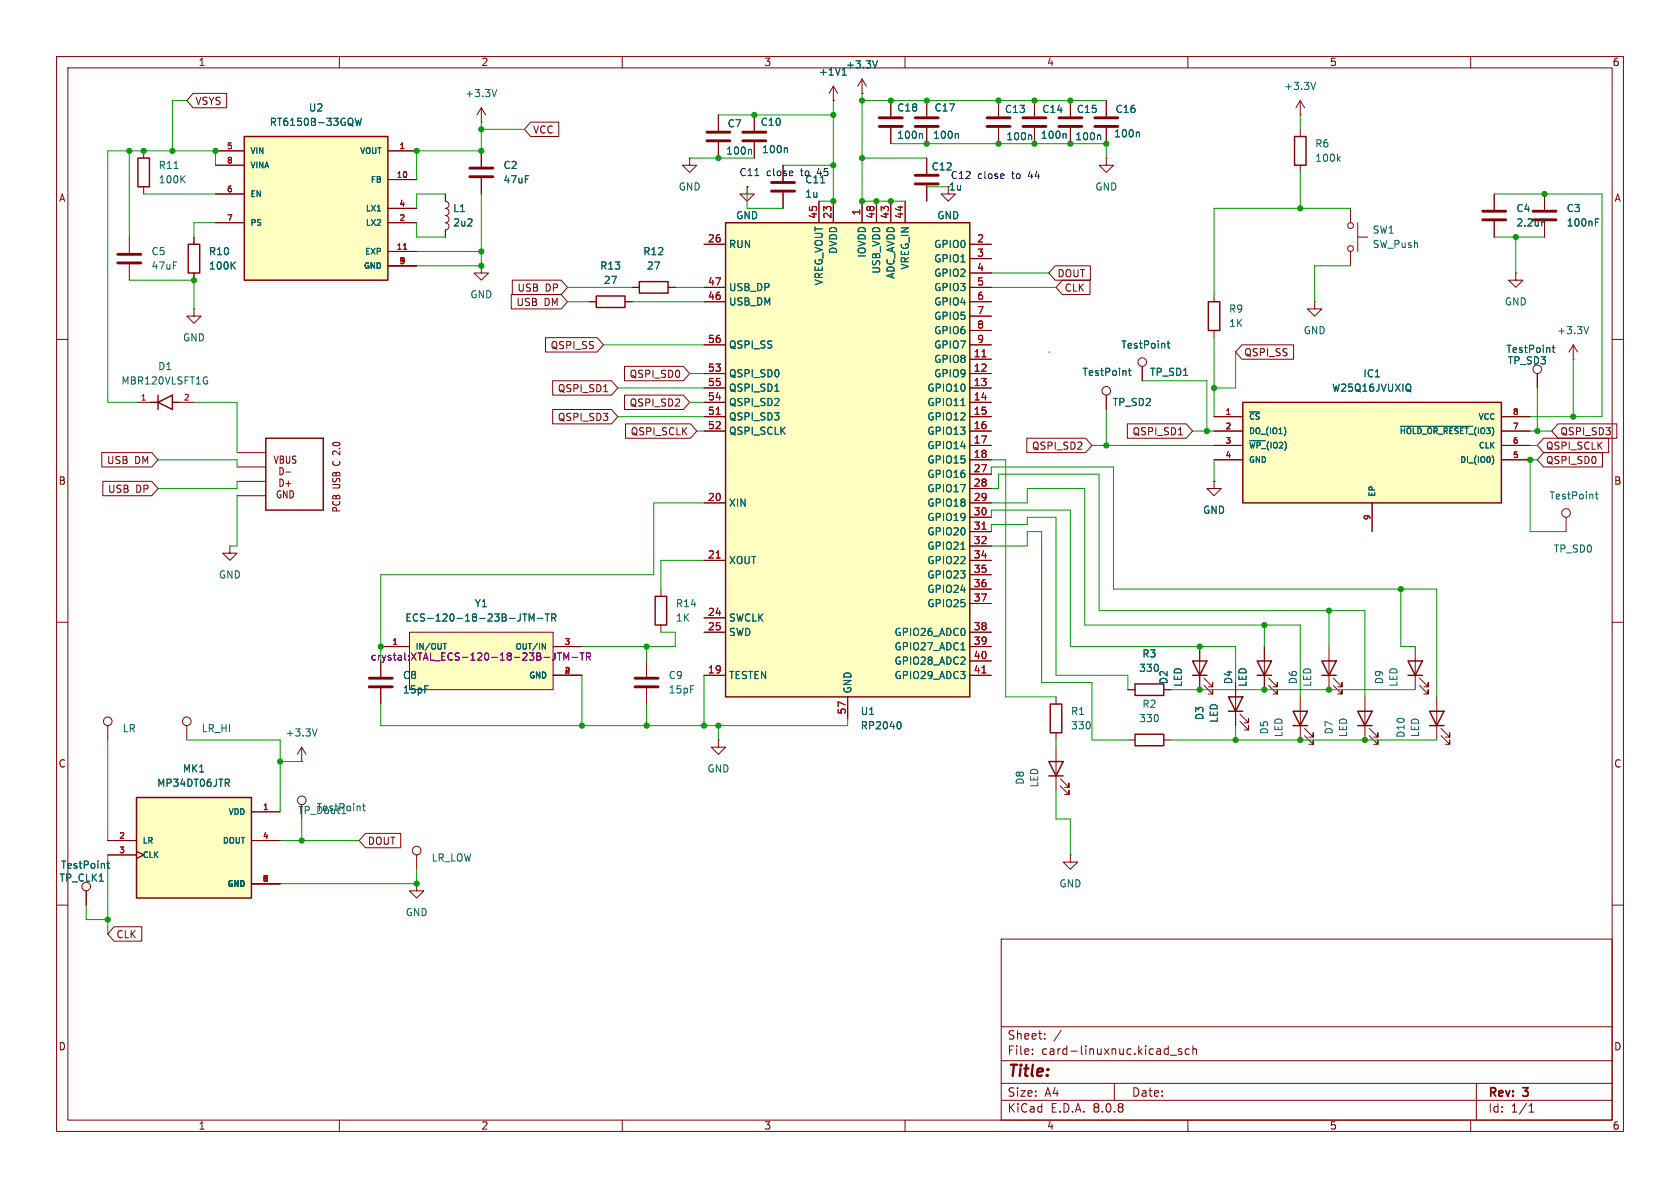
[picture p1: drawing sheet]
<svg xmlns="http://www.w3.org/2000/svg" width="297mm" height="210mm" viewBox="0 0 297 210" stroke-linecap="round" stroke-linejoin="round" font-family="sans-serif">
<g fill="none" stroke="#840000" stroke-width=".18">
<path d="M10 10h277v190h-277zM12 12h273v186h-273zM60 10v2M85.1 19.1l-.8 1.2M85.1 19.1v2.5M85.1 19.1l.8 1.2M110 10v2M147.3 17.8h.1M147.3 15.2l-.7 1.3M147.3 15.2v2.6M147.3 15.2l.8 1.3M152.4 16.5h.1"/>
<path d="M152.4 14l-.8 1.2M152.4 14v2.5M152.4 14l.8 1.2M160 10v2M210 10v2M260 10v2M78.7 36.8a.64 .64 0 0 1 .7 .7 .64 .64 0 0 1-.7 .6 .64 .64 0 0 1 .7 .6 .64 .64 0 0 1-.7 .7 .63 .63 0 0 1 .7 .6 .63 .63 0 0 1-.7 .6v1.3M78.7 34.3v1.3a.63 .63 0 0 1 .7 .6 .63 .63 0 0 1-.7 .6M85.1 21.6h.1M85.1 26.7v2.8M85.1 31.5v2.8M121.9 27.9v1.3h1.3l-1.3 1.3-1.3-1.3h1.3"/>
<path d="M121.9 27.9h.1M127 20.3v2.8M127 25.1v2.8M85.1 47v1.3h1.3l-1.3 1.2-1.3-1.2h1.3M85.1 47h.1M10 60h2M285 60h2M40.6 96.5v1.3h1.3l-1.3 1.3-1.2-1.3h1.2M40.6 96.5h.1M10 110h2M116.8 104.1v1.3M116.8 110.5v1.3"/>
<path d="M285 110h2M254 123.2v7.6M254.8 130l1.5 1.6v-.8v.8h-.8M254.8 128.8l1.5 1.5v-.8v.8h-.8M73.7 156.2v1.3h1.2l-1.2 1.3-1.3-1.3h1.3M73.7 156.2h.1M73.7 151.1v2.6M10 160h2M177 166h108v32h-108zM285 160h2M60 198v2M110 198v2"/>
<path d="M160 198v2M177 194.5h108M177 191.5h108M177 187.5h108M177 181.5h108M182.5 186.3v.1M182.5 185.5v.1M184.7 183.6v.1M184.7 182.8v.1M187.6 182.1l-1.3 2M197 191.5v3M206.9 186.5h1.1"/>
<path d="M208.9 185.5l-.4-.1-.2 .2 .1 .2 .5 .2v.3h-.6M210 198v2M210.2 185.5l-.4-.1-.3 .3v.4l.2 .2h.5M210.9 185.5l.2-.1 .4 .1v.9M210.9 184.9v1.5M260 198v2M261 191.5v6.5M270.3 196.6h.9M270.3 195.5l.4-.4v1.5"/>
<circle cx="73.7" cy="150.4" r=".76"/>
</g>
<path d="M87.8 15.8l-.4 1.3M148.9 13.3h.7M149.3 12v1.3M155.1 10.7l-.4 1.3M132.7 26.4l.2 .2v.6" fill="none" stroke="#006464" stroke-width=".18"/>
<path d="M83.1 31.2h4M83.1 29.7h4M125 24.9h4M125 23.4h4" fill="none" stroke="#840000" stroke-width=".51"/>
<path d="M115.8 105.4h2.1v5.1h-2.1zM252.7 125.7h2.6l-1.3 2.6zM252.7 128.3h2.6" fill="none" stroke="#840000" stroke-width=".25"/>
<path d="M72.4 111.8h25.4v10.1h-25.4z" fill="#ffffc2"/>
<path d="M111.8 50.8h1.2M118.1 50.8h1.3M67.3 114.3h5.1M72.4 111.8h25.4v10.1h-25.4zM97.8 114.3h5.1M97.8 119.4h5.1" fill="none" stroke="#840000" stroke-width=".18"/>
<path d="M78.3 113.7h.6M92.4 108.5h.7M92.8 108.5v1.3M93.6 109.8v-1.3l.4 .9 .4-.9v1.3M95 109.3h1M95.9 113.7l.5 1.1v-1.1M96.4 108.5h.7M96.8 108.5v1.3M97.5 109.2l.7-.1 .1-.1-.1-.3-.7-.2v1.3M97.9 109.2l.4 .6" fill="none" stroke="#006464" stroke-width=".18"/>
<path d="M98.1 115.4v.9a.41 .41 0 0 1-.5 .4M98.5 115.4h.8M98.9 115.4v1.3M99.7 116.7v-1.3l.4 .9 .4-.9v1.3M101.1 116.2h1M102.5 115.4h.8M102.9 115.4v1.3M103.7 116.1l.6-.1 .1-.2v-.3l-.7-.1v1.3M104 116.1l.4 .6" fill="none" stroke="#840084" stroke-width=".18"/>
<path d="M113 49.8h5.1v2h-5.1z" fill="none" stroke="#840000" stroke-width=".25"/>
<path d="M128.3 39.4h43.1v83.8h-43.1z" fill="#ffffc2"/>
<g fill="none" stroke="#840000" stroke-width=".25">
<path d="M24.4 27.9h2v5.1h-2zM128.3 39.4h43.1v83.8h-43.1zM105.4 52.3h5.1v2.1h-5.1zM213.6 53.3h2v5.1h-2zM26.7 71.1h1.2M27.9 71.1l2.6-1.2v2.5zM27.9 69.9v2.5M30.5 71.1h1.2M47 77.5h10.1v12.7h-10.1zM210.8 116.8h2.6l-1.3 2.6zM210.8 119.4h2.6M233.7 116.8h2.5l-1.3 2.6z"/>
<path d="M233.7 119.4h2.5M185.4 134.6h2.6l-1.3 2.6zM185.4 137.2h2.6M185.7 124.5h2v5h-2zM200.7 120.9h5v2h-5zM200.7 129.8h5v2h-5zM217.2 123.2h2.5l-1.3 2.5zM217.2 125.7h2.5M228.6 125.7h2.5l-1.2 2.6zM228.6 128.3h2.5"/>
</g>
<g fill="none" stroke="#840000" stroke-width=".18">
<path d="M229.9 17.8v2.5M229.9 17.8l-.8 1.3M229.9 17.8l.7 1.3M25.4 26.7v1.2M25.4 33v1.3M132.1 33v1.3h1.2l-1.2 1.3-1.3-1.3h1.3M132.1 33h.1M133.3 20.3v2.8M133.3 25.1v2.8M138.4 29.2v2.8M138.4 34v2.8M144.8 35.6v3.8"/>
<path d="M147.3 35.6v3.8M152.4 35.6v3.8M154.9 35.6v3.8M157.5 35.6v3.8M160 35.6v3.8M229.9 20.3h.1M22.9 41.9v2.8M22.9 46.7v2.8M34.3 54.6v1.3h1.3l-1.3 1.3-1.3-1.3h1.3M34.3 54.6h.1M104.1 53.3h1.3M110.5 53.3h1.3"/>
<path d="M124.5 43.2h3.8M124.5 53.3h3.8M124.5 50.8h3.8M171.4 43.2h3.9M171.4 45.7h3.9M171.4 48.3h3.9M171.4 53.3h3.9M171.4 50.8h3.9M171.4 55.9h3.9M171.4 58.4h3.9M214.6 52.1v1.2M214.6 58.4v1.3"/>
<path d="M232.4 53.3v1.3h1.3l-1.3 1.3-1.3-1.3h1.3M232.4 53.3h.1M24.1 71.1h2.6M31.7 71.1h2.6M124.5 66h3.8M124.5 68.6h3.8M124.5 71.1h3.8M124.5 73.7h3.8M124.5 76.2h3.8M124.5 61h3.8M171.4 63.5h3.9M171.4 66h3.9"/>
<path d="M171.4 68.6h3.9M171.4 71.1h3.9M171.4 73.7h3.9M171.4 76.2h3.9M171.4 78.7h3.9M171.4 61h3.9M41.9 85.1h5.1M41.9 82.6h5.1M41.9 87.6h5.1M41.9 80h5.1M48.5 80.6l.3 1.3 .4-1.3M49.5 82.7a.67 .67 0 0 1 .6 .4 .67 .67 0 0 1-.2 .8h-.4z"/>
<path d="M49.5 84.7a.67 .67 0 0 1 .6 .5 .67 .67 0 0 1-.2 .7l-.4 .1zM49.5 80.6h.4l.2 .3-.2 .3 .2 .1 .1 .3-.3 .3h-.4zM49.5 81.2h.4M49.6 86.8a.62 .62 0 0 0-.7 .5 .62 .62 0 0 0 .5 .7l.3-.1v-.4h-.2M50.6 83.4h.8M50.6 85.5h.8M50.6 80.6v1l.2 .3 .3-.1 .1-.2v-1M50.7 86.8v1.2l-.6-1.2v1.2M51 85v1M51.3 86.8a.67 .67 0 0 1 .6 .4 .67 .67 0 0 1-.2 .8h-.4zM52.3 80.7l-.4-.1-.2 .1v.4l.5 .2 .1 .3-.2 .3-.4-.1M124.5 88.9h3.8"/>
<path d="M124.5 99.1h3.8M171.4 81.3h3.9M171.4 88.9h3.9M171.4 99.1h3.9M171.4 83.8h3.9M171.4 86.4h3.9M171.4 91.4h3.9M171.4 94h3.9M171.4 96.5h3.9M67.3 116.8v2.8M114.3 116.8v2.8M124.5 119.4h3.8"/>
<path d="M124.5 109.2h3.8M124.5 111.8h3.8M171.4 119.4h3.9M171.4 111.8h3.9M171.4 101.6h3.9M171.4 104.1h3.9M171.4 106.7h3.9M171.4 114.3h3.9M171.4 116.8h3.9M212.1 114.3v7.6M212.9 119.9l1.5 1.5v-.7v.7h-.8M234.9 114.3v7.6"/>
<path d="M235.7 119.9l1.5 1.5v-.7v.7h-.7M67.3 121.7v2.8M114.3 121.7v2.8M127 130.8v1.3h1.3l-1.3 1.3-1.3-1.3h1.3M127 130.8h.1M149.9 123.2v3.8M186.7 123.2v1.3M186.7 129.5v1.3M186.7 132.1v7.6M187.5 138.9l1.5 1.6v-.8v.8h-.8M187.5 137.7l1.5 1.5v-.8v.8h-.8M199.4 121.9h1.3"/>
<path d="M199.4 130.8h1.3M205.7 121.9h1.3M205.7 130.8h1.3M212.9 121.2l1.5 1.5v-.8v.8h-.8M218.4 120.7v7.6M219.2 127.5l1.5 1.5v-.7v.7h-.7M219.2 126.2l1.5 1.6v-.8v.8h-.7M229.9 123.2v7.6M230.6 130l1.6 1.6v-.8v.8h-.8M230.6 128.8l1.6 1.5v-.8v.8h-.8M235.7 121.2l1.5 1.5v-.8v.8h-.7M15.2 157.5v2.5"/>
<circle cx="15.2" cy="156.7" r=".76"/>
<circle cx="53.3" cy="141.5" r=".76"/>
</g>
<path d="M126.6 73.2h.7M173.6 63.1h.7M126.6 98.6h.7M173.6 93.6h.7M173.6 119h.7" fill="none" stroke="#a90000" stroke-width=".18"/>
<g fill="none" stroke="#006464" stroke-width=".18">
<path d="M232.6 14.5l-.4 1.3M30.8 29.8h.7M32.2 31.6l.5 .7M32.7 31.1l-.7 .7M139 26.1l.2 .2v.7M145.1 32.3h.7M36.5 67.3h.2v.5l-.2 .1M36.5 66.6l.1 .1M137 69.2h.7M169.9 71.7h.7M169.9 97.1h.7M169.9 114.9h.7"/>
<path d="M159 127.6a.79 .79 0 0 1 0 1.2M18.9 152.6h.5M19.1 152.2v1.1l.3 .2M64.1 142.5h.5M64.3 142.1v1l.3 .2"/>
</g>
<path d="M131.3 24.9h4.1M131.3 23.4h4.1M136.4 33.8h4.1M136.4 32.3h4.1M20.8 46.5h4.1M20.8 45h4.1M65.3 119.9h4M112.3 119.9h4M65.3 121.4h4M112.3 121.4h4" fill="none" stroke="#840000" stroke-width=".51"/>
<path d="M24.1 141h20.3v17.8h-20.3z" fill="#ffffc2"/>
<path d="M33.3 43.2h2v5.1h-2zM24.1 141h20.3v17.8h-20.3z" fill="none" stroke="#840000" stroke-width=".25"/>
<g fill="none" stroke="#840000" stroke-width=".18">
<path d="M238.8 36.8v2.6M240 39.4v5.1M34.3 41.9v1.3M34.3 48.3v1.2M238.8 44.5v2.5M240 41.9h1.8M19 148.6h5.1M19 151.1h5.1M24.1 150.5l1.3 .6-1.3 .7M44.4 143.5h5.1M44.4 148.6h5.1M44.4 156.2h5.1"/>
<circle cx="238.8" cy="39.9" r=".51"/>
<circle cx="238.8" cy="43.9" r=".51"/>
</g>
<path d="M41.1 46.8l.5 .8M41.6 46.3l-.7 .7M40.1 138.4l.4 .6M40.3 137.7l.2 .3v.3l-.2 .1" fill="none" stroke="#006464" stroke-width=".18"/>
<path d="M43.2 24.1h25.4v25.4h-25.4z" fill="#ffffc2"/>
<path d="M43.2 24.1h25.4v25.4h-25.4zM228.9 24.1h2v5.1h-2zM222.2 116.8h2.6l-1.3 2.6zM222.2 119.4h2.6" fill="none" stroke="#840000" stroke-width=".25"/>
<g fill="none" stroke="#840000" stroke-width=".18">
<path d="M157.5 17.8v2.8M163.8 17.8v2.8M176.5 17.8v2.8M182.9 17.8v2.8M189.2 17.8v2.8M195.6 17.8v2.8M38.1 26.7h5.1M38.1 39.4h5.1M38.1 34.3h5.1M38.1 29.2h5.1M68.6 26.7h5.1M68.6 31.8h5.1"/>
<path d="M68.6 39.4h5.1M68.6 36.8h5.1M157.5 22.6v2.8M163.8 22.6v2.8M163.8 27.9v2.8M163.8 32.8v2.8M167.6 33v1.3h1.3l-1.3 1.3-1.2-1.3h1.2M176.5 22.6v2.8M182.9 22.6v2.8M189.2 22.6v2.8M195.6 27.9v1.3h1.2l-1.2 1.3-1.3-1.3h1.3M195.6 27.9h.1"/>
<path d="M195.6 22.6v2.8M229.9 22.9v1.2M229.9 29.2v1.3M264.2 34.3v2.8M264.2 39.1v2.8M273 34.3v2.8M273 39.1v2.8M68.6 44.5h5.1M68.6 47h5.1M268 48.3v1.2h1.2l-1.2 1.3-1.3-1.3h1.3M268 48.3h.1M195.6 69.9v2.5"/>
<path d="M201.9 64.8v2.5M271.8 66v2.6M278.1 63.5h.1M278.1 61l-.7 1.2M278.1 61v2.5M278.1 61l.8 1.2M214.6 85.1v1.3h1.3l-1.3 1.2-1.2-1.2h1.2M214.6 85.1h.1M276.9 91.4v2.6M223.5 114.3v7.6M224.3 119.9l1.5 1.5v-.7v.7h-.8M19 128.3v2.5"/>
<path d="M33 128.3v2.5M53.3 134.6h.1M53.3 132.1l-.7 1.3M53.3 132.1v2.5M53.3 132.1l.8 1.3M224.3 121.2l1.5 1.5v-.8v.8h-.8M189.2 151.1v1.3h1.3l-1.3 1.3-1.2-1.3h1.2M189.2 151.1h.1"/>
<circle cx="195.6" cy="69.1" r=".76"/>
<circle cx="201.9" cy="64" r=".76"/>
<circle cx="271.8" cy="65.3" r=".76"/>
<circle cx="276.9" cy="90.7" r=".76"/>
<circle cx="19" cy="127.5" r=".76"/>
<circle cx="33" cy="127.5" r=".76"/>
</g>
<path d="M71.3 44.1h.6" fill="none" stroke="#a90000" stroke-width=".18"/>
<g fill="none" stroke="#006464" stroke-width=".18">
<path d="M62.8 20.9l.3 1.3 .2-.9 .3 .9 .3-1.3M162.9 23.6l.2 .2v.7M169.3 23.6l.1 .2v.7M182.2 23.9l.2 .1v.7M188.3 23.6l.2 .2v.7M194.4 23.9l.2 .1v.7M201.3 23.4l.1 .1v.7M236.6 28l.3 .5M236.9 27.7l-.4 .5M272.6 38.7h.6M282.1 38.7h.6M282.1 39.3h.4"/>
<path d="M280.9 57.7l-.5 1.3M199.5 65.5h.5M199.7 65.1v1.1l.3 .2M206.3 60.7h.5M206.5 60.3v1.1l.3 .1M274.4 61.5h.5M274.6 61v1.1l.3 .2M282 87.4h.5M282.2 86.9v1.1l.3 .2M56.1 128.8l-.5 1.3"/>
</g>
<g fill="none" stroke="#840000" stroke-width=".51">
<path d="M155.4 22.4h4.1M155.4 20.8h4.1M161.8 22.4h4.1M161.8 20.8h4.1M161.8 32.5h4.1M161.8 31h4.1M174.5 22.4h4.1M174.5 20.8h4.1M180.8 22.4h4.1M180.8 20.8h4.1M187.2 22.4h4.1M187.2 20.8h4.1"/>
<path d="M193.5 22.4h4.1M193.5 20.8h4.1M262.1 38.9h4.1M262.1 37.3h4.1M271 38.9h4.1M271 37.3h4.1"/>
</g>
<path d="M219.7 71.1h45.7v17.8h-45.7z" fill="#ffffc2"/>
<path d="M219.7 71.1h45.7v17.8h-45.7zM248.9 116.8h2.6l-1.3 2.6zM248.9 119.4h2.6M240 125.7h2.6l-1.3 2.6zM240 128.3h2.6" fill="none" stroke="#840000" stroke-width=".25"/>
<g fill="none" stroke="#840000" stroke-width=".18">
<path d="M34.1 16.5h6v2.6h-6l-1.1-1.3zM147.3 17.8h.1M152.4 16.5h.1M157.5 17.8v2.8M163.8 17.8v2.8M176.5 17.8v2.8M182.9 17.8v2.8M189.2 17.8v2.8M195.6 17.8v2.8M38.1 26.7h5.1M38.1 39.4h5.1M38.1 34.3h5.1"/>
<path d="M38.1 29.2h5.1M68.6 26.7h5.1M68.6 31.8h5.1M68.6 39.4h5.1M68.6 36.8h5.1M78.7 34.3v1.3M85.1 26.7v2.8M85.1 31.5v2.8M93.8 21.6h5v2.5h-5l-1.1-1.2zM127 20.3v2.8M127 25.1v2.8M132.1 33h.1"/>
<path d="M133.3 20.3v2.8M133.3 25.1v2.8M138.4 29.2v2.8M138.4 34v2.8M144.8 35.6v3.8M147.3 35.6v3.8M152.4 35.6v3.8M154.9 35.6v3.8M157.5 22.6v2.8M157.5 35.6v3.8M160 35.6v3.8M163.8 22.6v2.8"/>
<path d="M163.8 27.9v2.8M163.8 32.8v2.8M176.5 22.6v2.8M182.9 22.6v2.8M189.2 22.6v2.8M195.6 22.6v2.8M264.2 34.3v2.8M264.2 39.1v2.8M273 34.3v2.8M273 39.1v2.8M34.3 41.9v1.3M34.3 48.3v1.2"/>
<path d="M68.6 44.5h5.1M68.6 47h5.1M78.7 40.6v1.3M90.4 52.1h8.8l1.1 1.2-1.1 1.3h-8.8zM90.6 49.5h8.6l1.1 1.3-1.1 1.3h-8.6zM96.4 59.7h9.2l1.1 1.3-1.1 1.2h-9.2zM104.1 53.3h1.3M110.5 53.3h1.3M111.8 50.8h1.2M118.1 50.8h1.3M124.5 53.3h3.8M124.5 50.8h3.8"/>
<path d="M124.5 43.2h3.8M171.4 53.3h3.9M171.4 50.8h3.9M171.4 43.2h3.9M171.4 45.7h3.9M171.4 48.3h3.9M171.4 55.9h3.9M171.4 58.4h3.9M186.5 47h6.3v2.5h-6.3l-1.1-1.2zM187.8 49.5h4.9v2.6h-4.9l-1.1-1.3zM97.7 72.4h10.4l1.1 1.3-1.1 1.2h-10.4zM97.7 67.3h10.4l1.1 1.3-1.1 1.3h-10.4z"/>
<path d="M106.7 69.3h.7M110.4 69.8h10.4l1.1 1.3-1.1 1.3h-10.4zM110.4 64.8h10.4l1.1 1.2-1.1 1.3h-10.4zM110.6 74.9h11.5l1.1 1.3-1.1 1.3h-11.5zM124.5 73.7h3.8M124.5 76.2h3.8M124.5 66h3.8M124.5 68.6h3.8M124.5 71.1h3.8M124.5 61h3.8M171.4 73.7h3.9M171.4 76.2h3.9"/>
<path d="M171.4 78.7h3.9M171.4 63.5h3.9M171.4 66h3.9M171.4 68.6h3.9M171.4 71.1h3.9M171.4 61h3.9M181.5 77.5h10.4l1.1 1.2-1.1 1.3h-10.4zM195.6 69.9v2.5M199.3 74.9h10.4l1.1 1.3-1.1 1.3h-10.4zM201.9 64.8v2.5M208.3 76.9h.7M214.6 73.7h5.1"/>
<path d="M214.6 76.2h5.1M214.6 78.7h5.1M219.6 61h9.1v2.5h-9.1l-1.2-1.3zM265.4 73.7h5.1M265.4 76.2h5.1M265.4 78.7h5.1M271.8 66v2.6M272.9 77.5h11.5v2.5h-11.5l-1.1-1.3zM275.4 74.9h10.4v2.6h-10.4l-1.1-1.3zM18 80h8.8l1.1 1.3-1.1 1.3h-8.8zM18.2 85.1h8.6l1.1 1.3-1.1 1.2h-8.6zM124.5 88.9h3.8"/>
<path d="M124.5 99.1h3.8M171.4 81.3h3.9M171.4 88.9h3.9M171.4 99.1h3.9M171.4 83.8h3.9M171.4 86.4h3.9M171.4 91.4h3.9M171.4 94h3.9M171.4 96.5h3.9M214.6 85.1h.1M214.6 81.3h5.1M242.6 88.9v5.1"/>
<path d="M265.4 81.3h5.1M272.9 80h10.4v2.6h-10.4l-1.1-1.3zM67.3 116.8v2.8M67.3 114.3h5.1M97.8 114.3h5.1M97.8 119.4h5.1M124.5 119.4h3.8M124.5 109.2h3.8M124.5 111.8h3.8M171.4 114.3h3.9M171.4 119.4h3.9M171.4 111.8h3.9"/>
<path d="M171.4 101.6h3.9M171.4 104.1h3.9M171.4 106.7h3.9M171.4 116.8h3.9M212.1 114.3v2.5M212.1 119.4v2.5M223.5 114.3v2.5M223.5 119.4v2.5M250.2 114.3v7.6M251 119.9l1.5 1.5v-.7v.7h-.8M67.3 121.7v2.8M149.9 123.2v3.8"/>
<path d="M199.4 121.9h1.3M205.7 121.9h1.3M218.4 120.7v2.5M218.4 125.7v2.6M241.3 123.2v7.6M242.1 130l1.5 1.6v-.8v.8h-.8M242.1 128.8l1.5 1.5v-.8v.8h-.8M251 121.2l1.5 1.5v-.8v.8h-.8M15.2 157.5v2.5M19 148.6h5.1M19 151.1h5.1M24.1 150.5l1.3 .6-1.3 .7"/>
<path d="M44.4 143.5h5.1M44.4 148.6h5.1M44.4 156.2h5.1M64.6 147.3h6.2v2.6h-6.2l-1.1-1.3zM20.2 163.8h4.9v2.6h-4.9l-1.2-1.3z"/>
</g>
<g fill="none" stroke="#006464" stroke-width=".18">
<path d="M148.9 13.3h.7M149.3 12v1.3M155.1 10.7l-.4 1.3M62.8 20.9l.3 1.3 .2-.9 .3 .9 .3-1.3M132.7 26.4l.2 .2v.6M139 26.1l.2 .2v.7M145.1 32.3h.7M162.9 23.6l.2 .2v.7M169.3 23.6l.1 .2v.7M182.2 23.9l.2 .1v.7M188.3 23.6l.2 .2v.7M194.4 23.9l.2 .1v.7"/>
<path d="M201.3 23.4l.1 .1v.7M272.6 38.7h.6M282.1 38.7h.6M282.1 39.3h.4M41.1 46.8l.5 .8M41.6 46.3l-.7 .7M137 69.2h.7M169.9 71.7h.7M199.5 65.5h.5M199.7 65.1v1.1l.3 .2M206.3 60.7h.5M206.5 60.3v1.1l.3 .1"/>
<path d="M220.9 72.8h1.8M220.9 77.9h2.8M227.2 75.8l.1 .4-.1 .6M247.6 75.4h12.7M249.2 68a.9 .9 0 0 1 0 1.1l.3 .2M274.4 61.5h.5M274.6 61v1.1l.3 .2M169.9 97.1h.7M263.8 80.6a1.19 1.19 0 0 1 0 1.5M78.3 113.7h.6M92.4 108.5h.7M92.8 108.5v1.3"/>
<path d="M93.6 109.8v-1.3l.4 .9 .4-.9v1.3M95 109.3h1M95.9 113.7l.5 1.1v-1.1M96.4 108.5h.7M96.8 108.5v1.3M97.5 109.2l.7-.1 .1-.1-.1-.3-.7-.2v1.3M97.9 109.2l.4 .6M169.9 114.9h.7M40.1 138.4l.4 .6M40.3 137.7l.2 .3v.3l-.2 .1M159 127.6a.79 .79 0 0 1 0 1.2M18.9 152.6h.5"/>
<path d="M19.1 152.2v1.1l.3 .2"/>
</g>
<path d="M133.5 31.1h.7M185.4 62.2h.1" fill="none" stroke="#0000c2" stroke-width=".18"/>
<g fill="none" stroke="#009600" stroke-width=".18">
<path d="M33 17.8h-2.5v8.9M147.3 17.8v17.8h-2.5M152.4 16.5v19.1h7.6M152.4 17.8h43.2M22.9 26.7v15.2M25.4 34.3h12.7M38.1 29.2v-2.5h-19.1v44.4h5.1M38.1 39.4h-3.8v2.5M73.7 39.4v2.5h5M78.7 34.3h-5v2.5M85.1 21.6v5.1h-11.4v5.1M85.1 34.3v12.7h-11.4"/>
<path d="M85.1 22.9h7.6M121.9 27.9h11.4M127 20.3h20.3M132.1 33v3.8h6.3M138.4 29.2h8.9M152.4 27.9h11.4M157.5 25.4h38.1v2.5M167.6 33h-3.8v2.6M229.9 20.3v2.6M229.9 30.5v6.3M238.8 36.8h-24.2v15.3M264.2 34.3h19v39.4h-12.7"/>
<path d="M22.9 49.5h11.4v5.1M73.7 44.5h11.4M100.3 50.8h11.5M100.3 53.3h3.8M111.8 53.3h12.7M119.4 50.8h5.1M175.3 50.8h11.4M175.3 48.3h10.1M214.6 59.7v14M238.8 47h-6.4v6.3M264.2 41.9h8.8M268 41.9v6.4"/>
<path d="M34.3 71.1h7.6v8.9M106.7 61h17.8M109.2 73.7h15.3M109.2 68.6h15.3M121.9 71.1h2.6M121.9 66h2.6M123.2 76.2h1.3M193 78.7h21.6M195.6 72.4v6.3M201.9 67.3h11.5v8.9M210.8 76.2h3.8M218.4 62.2v6.4h-3.8"/>
<path d="M270.5 76.2h3.8M270.5 78.7h1.3M271.8 68.6v7.6M278.1 63.5v10.2M27.9 81.3h14v1.3M41.9 85.1v1.3h-14M41.9 87.6v8.9h-1.3M124.5 88.9h-8.9v12.7h-48.3v15.2M124.5 99.1h-7.7v5M175.3 81.3h2.5v41.9h8.9M175.3 86.4h1.2v-2.6h17.8v24.2h47v15.2M175.3 88.9h6.3v-2.5h10.2v24.1h38.1v12.7"/>
<path d="M175.3 96.5h6.3v-2.5h2.5v26.7h8.9v10.1h6.4M175.3 91.4v-1.2h13.9v24.1h29.2v6.4M175.3 94v-1.3h6.3v-1.3h5.1v28h12.7v2.5M175.3 83.8v-1.2h21.5v21.5h57.2v19.1M214.6 81.3v3.8M271.8 81.3h-1.3v12.7h6.4M102.9 119.4v8.9M114.3 114.3v2.5M116.8 111.8h2.6v2.5h-16.5M124.5 119.4v8.9M223.5 110.5v3.8M234.9 108v6.3"/>
<path d="M247.6 104.1v10.2h2.6M19 130.8v17.8M33 130.8h16.5v12.7M49.5 134.6h3.8M67.3 124.5v3.8h82.6v-1.3M114.3 124.5v3.8M127 128.3v2.5M186.7 130.8v1.3M186.7 139.7v5.1h2.5v6.3M207 130.8h47M207 121.9h43.2M218.4 128.3v2.5"/>
<path d="M19 151.1v14M49.5 148.6h14M53.3 144.8v3.8M73.7 153.7v2.5h-24.2M15.2 160v2.6h3.8"/>
</g>
<path d="M71.3 44.1h.6M126.6 73.2h.7M173.6 63.1h.7M126.6 98.6h.7M173.6 93.6h.7M173.6 119h.7" fill="none" stroke="#a90000" stroke-width=".18"/>
<path d="M98.1 115.4v.9a.41 .41 0 0 1-.5 .4M98.5 115.4h.8M98.9 115.4v1.3M99.7 116.7v-1.3l.4 .9 .4-.9v1.3M101.1 116.2h1M102.5 115.4h.8M102.9 115.4v1.3M103.7 116.1l.6-.1 .1-.2v-.3l-.7-.1v1.3M104 116.1l.4 .6" fill="none" stroke="#840084" stroke-width=".18"/>
<g fill="#009600" stroke="#009600" stroke-width=".18">
<circle cx="157.5" cy="35.6" r=".46"/>
<circle cx="152.4" cy="17.8" r=".46"/>
<circle cx="157.5" cy="17.8" r=".46"/>
<circle cx="127" cy="27.9" r=".46"/>
<circle cx="133.3" cy="20.3" r=".46"/>
<circle cx="147.3" cy="20.3" r=".46"/>
<circle cx="152.4" cy="27.9" r=".46"/>
<circle cx="154.9" cy="35.6" r=".46"/>
<circle cx="152.4" cy="35.6" r=".46"/>
<circle cx="25.4" cy="26.7" r=".46"/>
<circle cx="30.5" cy="26.7" r=".46"/>
<circle cx="34.3" cy="49.5" r=".46"/>
<circle cx="22.9" cy="26.7" r=".46"/>
<circle cx="38.1" cy="26.7" r=".46"/>
<circle cx="85.1" cy="44.5" r=".46"/>
<circle cx="85.1" cy="47" r=".46"/>
<circle cx="85.1" cy="22.9" r=".46"/>
<circle cx="73.7" cy="26.7" r=".46"/>
<circle cx="85.1" cy="26.7" r=".46"/>
<circle cx="53.3" cy="148.6" r=".46"/>
<circle cx="49.5" cy="134.6" r=".46"/>
<circle cx="73.7" cy="156.2" r=".46"/>
<circle cx="19" cy="162.6" r=".46"/>
<circle cx="114.3" cy="114.3" r=".46"/>
<circle cx="124.5" cy="128.3" r=".46"/>
<circle cx="67.3" cy="114.3" r=".46"/>
<circle cx="102.9" cy="128.3" r=".46"/>
<circle cx="147.3" cy="29.2" r=".46"/>
<circle cx="147.3" cy="35.6" r=".46"/>
<circle cx="127" cy="128.3" r=".46"/>
<circle cx="114.3" cy="128.3" r=".46"/>
<circle cx="214.6" cy="68.6" r=".46"/>
<circle cx="278.1" cy="73.7" r=".46"/>
<circle cx="247.6" cy="104.1" r=".46"/>
<circle cx="270.5" cy="81.3" r=".46"/>
<circle cx="271.8" cy="76.2" r=".46"/>
<circle cx="176.5" cy="25.4" r=".46"/>
<circle cx="176.5" cy="17.8" r=".46"/>
<circle cx="182.9" cy="25.4" r=".46"/>
<circle cx="182.9" cy="17.8" r=".46"/>
<circle cx="163.8" cy="25.4" r=".46"/>
<circle cx="163.8" cy="17.8" r=".46"/>
<circle cx="195.6" cy="25.4" r=".46"/>
<circle cx="189.2" cy="25.4" r=".46"/>
<circle cx="189.2" cy="17.8" r=".46"/>
<circle cx="213.4" cy="76.2" r=".46"/>
<circle cx="195.6" cy="78.7" r=".46"/>
<circle cx="234.9" cy="108" r=".46"/>
<circle cx="223.5" cy="110.5" r=".46"/>
<circle cx="229.9" cy="130.8" r=".46"/>
<circle cx="223.5" cy="121.9" r=".46"/>
<circle cx="218.4" cy="130.8" r=".46"/>
<circle cx="241.3" cy="130.8" r=".46"/>
<circle cx="234.9" cy="121.9" r=".46"/>
<circle cx="212.1" cy="114.3" r=".46"/>
<circle cx="212.1" cy="121.9" r=".46"/>
<circle cx="268" cy="41.9" r=".46"/>
<circle cx="273" cy="34.3" r=".46"/>
<circle cx="229.9" cy="36.8" r=".46"/>
</g>
<text font-size="2.8" fill="#840000" x="178" y="190.9">Title:</text>
<g font-size="2.1" fill="#840000">
<text x="178" y="184">Sheet:</text>
<text x="178" y="186.7">File:</text>
<text x="184.1" y="186.7">card-linuxnuc.kicad_sch</text>
<text x="178" y="196.9">KiCad</text>
<text x="178" y="194.1">Size:</text>
<text x="184.7" y="194.1">A4</text>
<text x="185.7" y="196.9">E.D.A.</text>
<text x="193.3" y="196.9">8.0.8</text>
<text x="200" y="194.1">Date:</text>
<text x="263" y="194.3">Rev:</text>
<text x="263" y="196.9">Id:</text>
<text x="267.1" y="196.9">1/1</text>
<text x="269.4" y="194.3">3</text>
</g>
<g font-size="1.8" fill="#840000">
<text x="35" y="11.9">1</text>
<text x="85" y="11.9">2</text>
<text x="135" y="11.9">3</text>
<text x="185" y="11.9">4</text>
<text x="235" y="11.9">5</text>
<text x="285" y="11.9">6</text>
<text x="34.4" y="18.7">VSYS</text>
<text x="94.1" y="23.8">VCC</text>
<text x="10.3" y="35.9">A</text>
<text x="167.6" y="33.9">1u</text>
<text x="285.3" y="35.9">A</text>
<text x="91.4" y="51.8">USB</text>
<text x="96.4" y="51.8">DP</text>
<text x="186.8" y="49.2">DOUT</text>
<text x="188.1" y="51.8">CLK</text>
<text x="91.2" y="54.3">USB</text>
<text x="96.2" y="54.3">DM</text>
<text x="97.2" y="61.9">QSPI_SS</text>
<text x="219.9" y="63.2">QSPI_SS</text>
<text x="98.5" y="69.5">QSPI_SD1</text>
<text x="111.2" y="67">QSPI_SD0</text>
<text x="98.5" y="74.6">QSPI_SD3</text>
<text x="111.2" y="72.1">QSPI_SD2</text>
<text x="111.4" y="77.2">QSPI_SCLK</text>
<text x="200.1" y="77.2">QSPI_SD1</text>
<text x="275.7" y="77.2">QSPI_SD3</text>
<text x="18.8" y="82.2">USB</text>
<text x="23.8" y="82.2">DM</text>
<text x="182.3" y="79.7">QSPI_SD2</text>
<text x="273.2" y="79.7">QSPI_SCLK</text>
<text x="273.2" y="82.2">QSPI_SD0</text>
<text x="10.3" y="85.9">B</text>
<text x="19" y="87.3">USB</text>
<text x="24" y="87.3">DP</text>
<text x="285.3" y="85.9">B</text>
<text x="60.4" y="90.7" transform="rotate(-90 60.4 90.7)">PCB USB C 2.0</text>
<text x="10.3" y="135.9">C</text>
<text x="285.3" y="135.9">C</text>
<text x="64.9" y="149.5">DOUT</text>
<text x="20.5" y="166.1">CLK</text>
<text x="10.3" y="185.9">D</text>
<text x="285.3" y="185.9">D</text>
<text x="35" y="199.9">1</text>
<text x="85" y="199.9">2</text>
<text x="135" y="199.9">3</text>
<text x="185" y="199.9">4</text>
<text x="235" y="199.9">5</text>
<text x="285" y="199.9">6</text>
</g>
<g font-size="1.8" fill="#006464">
<text x="82.1" y="17.4">+3.3V</text>
<text x="144.7" y="13.6">+1V1</text>
<text x="149.5" y="12.3">+3.3V</text>
<text x="226.9" y="16.1">+3.3V</text>
<text x="47.6" y="22.5">RT6150B-33GQW</text>
<text x="54.5" y="19.9">U2</text>
<text x="128.5" y="22.7">C7</text>
<text x="134.4" y="22.5">C10</text>
<text x="158.5" y="19.9">C18</text>
<text x="165.1" y="19.9">C17</text>
<text x="177.6" y="20.2">C13</text>
<text x="184.2" y="20.2">C14</text>
<text x="190.3" y="20.2">C15</text>
<text x="197.1" y="20.2">C16</text>
<text x="128.3" y="27.5">100n</text>
<text x="134.6" y="27.3">100n</text>
<text x="158.5" y="24.7">100n</text>
<text x="164.9" y="24.7">100n</text>
<text x="177.8" y="25">100n</text>
<text x="183.9" y="24.7">100n</text>
<text x="190" y="25">100n</text>
<text x="196.9" y="24.5">100n</text>
<text x="232.4" y="26.3">R6</text>
<text x="232.4" y="28.8">100k</text>
<text x="27.9" y="32.6">100K</text>
<text x="27.9" y="30.1">R11</text>
<text x="88.9" y="30.1">C2</text>
<text x="88.9" y="32.6">47uF</text>
<text x="119.9" y="33.9">GND</text>
<text x="141.7" y="31.3">to</text>
<text x="142.2" y="35.2">1u</text>
<text x="142.2" y="32.6">C11</text>
<text x="144.7" y="31.3">45</text>
<text x="164.6" y="30.3">C12</text>
<text x="193.5" y="33.9">GND</text>
<text x="80" y="37.7">L1</text>
<text x="80" y="40.2">2u2</text>
<text x="130" y="39">GND</text>
<text x="165.6" y="39">GND</text>
<text x="242.6" y="41.5">SW1</text>
<text x="268" y="37.7">C4</text>
<text x="268" y="40.2">2.2uF</text>
<text x="276.9" y="37.7">C3</text>
<text x="276.9" y="40.2">100nF</text>
<text x="26.7" y="45.3">C5</text>
<text x="26.7" y="47.9">47uF</text>
<text x="36.8" y="47.9">100K</text>
<text x="36.8" y="45.3">R10</text>
<text x="106" y="47.9">R13</text>
<text x="113.6" y="45.3">R12</text>
<text x="114.3" y="47.9">27</text>
<text x="128.8" y="44">RUN</text>
<text x="148.2" y="45" transform="rotate(-90 148.2 45)">DVDD</text>
<text x="153.3" y="45.6" transform="rotate(-90 153.3 45.6)">IOVDD</text>
<text x="160.9" y="47.8" transform="rotate(-90 160.9 47.8)">VREG_IN</text>
<text x="165.1" y="44">GPIO0</text>
<text x="165.1" y="46.6">GPIO1</text>
<text x="242.6" y="44">SW_Push</text>
<text x="83.1" y="52.9">GND</text>
<text x="106.6" y="50.4">27</text>
<text x="128.8" y="51.7">USB_DP</text>
<text x="145.6" y="50.5" transform="rotate(-90 145.6 50.5)">VREG_VOUT</text>
<text x="155.8" y="48.5" transform="rotate(-90 155.8 48.5)">USB_VDD</text>
<text x="158.3" y="49.4" transform="rotate(-90 158.3 49.4)">ADC_AVDD</text>
<text x="165.1" y="49.1">GPIO2</text>
<text x="165.1" y="51.7">GPIO3</text>
<text x="128.8" y="54.2">USB_DM</text>
<text x="165.1" y="54.2">GPIO4</text>
<text x="165.1" y="56.7">GPIO5</text>
<text x="165.1" y="59.3">GPIO6</text>
<text x="217.2" y="55.5">R9</text>
<text x="217.2" y="58">1K</text>
<text x="230.4" y="59.3">GND</text>
<text x="265.9" y="54.2">GND</text>
<text x="275.2" y="59.3">+3.3V</text>
<text x="27.9" y="65.6">D1</text>
<text x="32.3" y="60.6">GND</text>
<text x="128.8" y="61.8">QSPI_SS</text>
<text x="165.1" y="64.4">GPIO8</text>
<text x="165.1" y="61.8">GPIO7</text>
<text x="198.1" y="61.8">TestPoint</text>
<text x="266.2" y="62.6">TestPoint</text>
<text x="266.5" y="64.6">TP_SD3</text>
<text x="21.4" y="68.2">MBR120VLSFT1G</text>
<text x="128.8" y="66.9">QSPI_SD0</text>
<text x="128.8" y="72">QSPI_SD2</text>
<text x="128.8" y="69.4">QSPI_SD1</text>
<text x="163.8" y="69.4">GPIO10</text>
<text x="163.8" y="72">GPIO11</text>
<text x="165.1" y="66.9">GPIO9</text>
<text x="191.3" y="66.6">TestPoint</text>
<text x="196.6" y="72">TP_SD2</text>
<text x="203.2" y="66.6">TP_SD1</text>
<text x="235.4" y="69.4">W25Q16JVUXIQ</text>
<text x="240.9" y="66.9">IC1</text>
<text x="128.8" y="74.5">QSPI_SD3</text>
<text x="128.8" y="77.1">QSPI_SCLK</text>
<text x="163.8" y="74.5">GPIO12</text>
<text x="163.8" y="77.1">GPIO13</text>
<text x="163.8" y="79.6">GPIO14</text>
<text x="163.8" y="82.1">GPIO15</text>
<text x="128.8" y="89.8">XIN</text>
<text x="163.8" y="84.7">GPIO16</text>
<text x="163.8" y="87.2">GPIO17</text>
<text x="163.8" y="89.8">GPIO18</text>
<text x="273.8" y="88.5">TestPoint</text>
<text x="163.8" y="92.3">GPIO19</text>
<text x="163.8" y="94.8">GPIO20</text>
<text x="212.6" y="91">GND</text>
<text x="128.8" y="99.9">XOUT</text>
<text x="163.8" y="97.4">GPIO21</text>
<text x="163.8" y="99.9">GPIO22</text>
<text x="274.6" y="97.9">TP_SD0</text>
<text x="38.6" y="102.5">GND</text>
<text x="83.8" y="107.5">Y1</text>
<text x="119.4" y="107.5">R14</text>
<text x="163.8" y="102.5">GPIO23</text>
<text x="163.8" y="105">GPIO24</text>
<text x="163.8" y="107.5">GPIO25</text>
<text x="71.6" y="110.1">ECS-120-18-23B-JTM-TR</text>
<text x="119.4" y="110.1">1K</text>
<text x="128.8" y="110.1">SWCLK</text>
<text x="128.8" y="112.6">SWD</text>
<text x="158" y="112.6">GPIO26_ADC0</text>
<text x="158" y="115.2">GPIO27_ADC1</text>
<text x="158" y="117.7">GPIO28_ADC2</text>
<text x="201.3" y="119">330</text>
<text x="201.9" y="116.4">R3</text>
<text x="71.1" y="120.2">C8</text>
<text x="71.1" y="122.8">15pF</text>
<text x="118.1" y="120.2">C9</text>
<text x="118.1" y="122.8">15pF</text>
<text x="128.8" y="120.2">TESTEN</text>
<text x="150.7" y="122.7" transform="rotate(-90 150.7 122.7)">GND</text>
<text x="158" y="120.2">GPIO29_ADC3</text>
<text x="201.9" y="125.3">R2</text>
<text x="206.6" y="121" transform="rotate(-90 206.6 121)">D2</text>
<text x="209.1" y="121.5" transform="rotate(-90 209.1 121.5)">LED</text>
<text x="218" y="121" transform="rotate(-90 218 121)">D4</text>
<text x="220.6" y="121.5" transform="rotate(-90 220.6 121.5)">LED</text>
<text x="229.5" y="121" transform="rotate(-90 229.5 121)">D6</text>
<text x="232" y="121.5" transform="rotate(-90 232 121.5)">LED</text>
<text x="244.7" y="121" transform="rotate(-90 244.7 121)">D9</text>
<text x="247.2" y="121.5" transform="rotate(-90 247.2 121.5)">LED</text>
<text x="21.6" y="129.6">LR</text>
<text x="35.6" y="129.6">LR_HI</text>
<text x="50.4" y="130.4">+3.3V</text>
<text x="152.1" y="126.6">U1</text>
<text x="152.1" y="129.1">RP2040</text>
<text x="189.2" y="126.6">R1</text>
<text x="189.2" y="129.1">330</text>
<text x="201.3" y="127.9">330</text>
<text x="213" y="127.4" transform="rotate(-90 213 127.4)">D3</text>
<text x="215.5" y="127.9" transform="rotate(-90 215.5 127.9)">LED</text>
<text x="224.4" y="129.9" transform="rotate(-90 224.4 129.9)">D5</text>
<text x="226.9" y="130.4" transform="rotate(-90 226.9 130.4)">LED</text>
<text x="235.8" y="129.9" transform="rotate(-90 235.8 129.9)">D7</text>
<text x="238.4" y="130.4" transform="rotate(-90 238.4 130.4)">LED</text>
<text x="248.5" y="130.5" transform="rotate(-90 248.5 130.5)">D10</text>
<text x="251.1" y="130.4" transform="rotate(-90 251.1 130.4)">LED</text>
<text x="32.2" y="136.8">MK1</text>
<text x="125" y="136.8">GND</text>
<text x="27.7" y="139.3">MP34DT06JTR</text>
<text x="55.9" y="143.6">TestPoint</text>
<text x="181.2" y="138.8" transform="rotate(-90 181.2 138.8)">D8</text>
<text x="183.7" y="139.3" transform="rotate(-90 183.7 139.3)">LED</text>
<text x="52.6" y="144.1">TP_Dout1</text>
<text x="10.7" y="153.8">TestPoint</text>
<text x="76.2" y="152.5">LR_LOW</text>
<text x="10.4" y="156.1">TP_CLK1</text>
<text x="187.2" y="157.1">GND</text>
<text x="71.6" y="162.2">GND</text>
</g>
<g font-size="1.8" fill="#0000c2">
<text x="130.6" y="31.3">C11</text>
<text x="135.5" y="31.3">close</text>
<text x="168" y="31.9">C12</text>
<text x="172.8" y="31.9">close</text>
<text x="179" y="31.9">to</text>
<text x="182.1" y="31.9">44</text>
</g>
<g font-size="1.8" fill="#a90000">
<text x="144.5" y="38.8" transform="rotate(-90 144.5 38.8)">45</text>
<text x="147.1" y="38.8" transform="rotate(-90 147.1 38.8)">23</text>
<text x="152.1" y="38.2" transform="rotate(-90 152.1 38.2)">1</text>
<text x="154.7" y="38.8" transform="rotate(-90 154.7 38.8)">48</text>
<text x="157.2" y="38.8" transform="rotate(-90 157.2 38.8)">43</text>
<text x="159.8" y="38.8" transform="rotate(-90 159.8 38.8)">44</text>
<text x="125.1" y="42.9">26</text>
<text x="172.6" y="42.9">2</text>
<text x="172.6" y="45.5">3</text>
<text x="125.1" y="53.1">46</text>
<text x="125.1" y="50.5">47</text>
<text x="172.6" y="48">4</text>
<text x="172.6" y="50.5">5</text>
<text x="172.6" y="53.1">6</text>
<text x="172.6" y="55.6">7</text>
<text x="172.6" y="58.2">8</text>
<text x="125.1" y="65.8">53</text>
<text x="125.1" y="60.7">56</text>
<text x="172" y="63.2">11</text>
<text x="172" y="65.8">12</text>
<text x="172.6" y="60.7">9</text>
<text x="125.1" y="70.9">54</text>
<text x="125.1" y="68.3">55</text>
<text x="172" y="68.3">13</text>
<text x="172" y="70.9">14</text>
<text x="125.1" y="73.4">51</text>
<text x="125.1" y="75.9">52</text>
<text x="172" y="73.4">15</text>
<text x="172" y="75.9">16</text>
<text x="172" y="78.5">17</text>
<text x="172" y="81">18</text>
<text x="172" y="83.6">27</text>
<text x="125.1" y="88.6">20</text>
<text x="172" y="86.1">28</text>
<text x="172" y="88.6">29</text>
<text x="172" y="91.2">30</text>
<text x="172" y="93.7">31</text>
<text x="125.1" y="98.8">21</text>
<text x="172" y="96.3">32</text>
<text x="172" y="98.8">34</text>
<text x="172" y="101.3">35</text>
<text x="172" y="103.9">36</text>
<text x="172" y="106.4">37</text>
<text x="125.1" y="109">24</text>
<text x="125.1" y="111.5">25</text>
<text x="172" y="111.5">38</text>
<text x="125.1" y="119.1">19</text>
<text x="172" y="114">39</text>
<text x="172" y="116.6">40</text>
<text x="172" y="119.1">41</text>
<text x="149.6" y="126.4" transform="rotate(-90 149.6 126.4)">57</text>
</g>
<text font-size="1.8" fill="#840084" x="65.4" y="117">crystal:XTAL_ECS-120-18-23B-JTM-TR</text>
<g font-size="1.4" fill="#a90000">
<text x="40" y="26.4">5</text>
<text x="40" y="29">8</text>
<text x="70.5" y="26.4">1</text>
<text x="40" y="34">6</text>
<text x="70" y="31.5">10</text>
<text x="40" y="39.1">7</text>
<text x="70.5" y="39.1">2</text>
<text x="70.5" y="36.6">4</text>
<text x="70" y="44.2">11</text>
<text x="70.5" y="46.7">9</text>
<text x="24.8" y="70.9">1</text>
<text x="32.4" y="70.9">2</text>
<text x="216.6" y="73.4">1</text>
<text x="216.6" y="75.9">2</text>
<text x="267.4" y="75.9">7</text>
<text x="267.4" y="73.4">8</text>
<text x="216.6" y="78.5">3</text>
<text x="216.6" y="81">4</text>
<text x="267.4" y="81">5</text>
<text x="267.4" y="78.5">6</text>
<text x="242.3" y="92.1" transform="rotate(-90 242.3 92.1)">9</text>
<text x="69.2" y="114">1</text>
<text x="99.7" y="119.1">2</text>
<text x="99.7" y="114">3</text>
<text x="46.4" y="143.3">1</text>
<text x="21" y="148.3">2</text>
<text x="46.4" y="148.3">4</text>
<text x="21" y="150.9">3</text>
<text x="46.4" y="156">7</text>
</g>
<g font-size="1.4" fill="#006464">
<text x="44.2" y="27.4">VIN</text>
<text x="44.2" y="29.9">VINA</text>
<text x="63.5" y="27.4">VOUT</text>
<text x="44.2" y="35">EN</text>
<text x="65.4" y="32.5">FB</text>
<text x="44.2" y="40.1">PS</text>
<text x="64.6" y="40.1">LX2</text>
<text x="64.6" y="37.6">LX1</text>
<text x="64.2" y="47.7">GND</text>
<text x="64.4" y="45.2">EXP</text>
<text x="220.7" y="74.4">~{CS}</text>
<text x="220.7" y="76.9">DO_(IO1)</text>
<text x="247.3" y="76.9">~{HOLD_OR_RESET_}(IO3)</text>
<text x="261.3" y="74.4">VCC</text>
<text x="220.7" y="79.5">~{WP_}(IO2)</text>
<text x="220.7" y="82">GND</text>
<text x="258" y="82">DI_(IO0)</text>
<text x="261.3" y="79.5">CLK</text>
<text x="243.3" y="87.9" transform="rotate(-90 243.3 87.9)">EP</text>
<text x="73.4" y="115">IN/OUT</text>
<text x="91" y="115">OUT/IN</text>
<text x="93.4" y="120.1">GND</text>
<text x="25.1" y="149.3">LR</text>
<text x="39.3" y="149.3">DOUT</text>
<text x="40.3" y="144.2">VDD</text>
<text x="25.1" y="151.9">CLK</text>
<text x="40.1" y="156.9">GND</text>
</g>
</svg>
